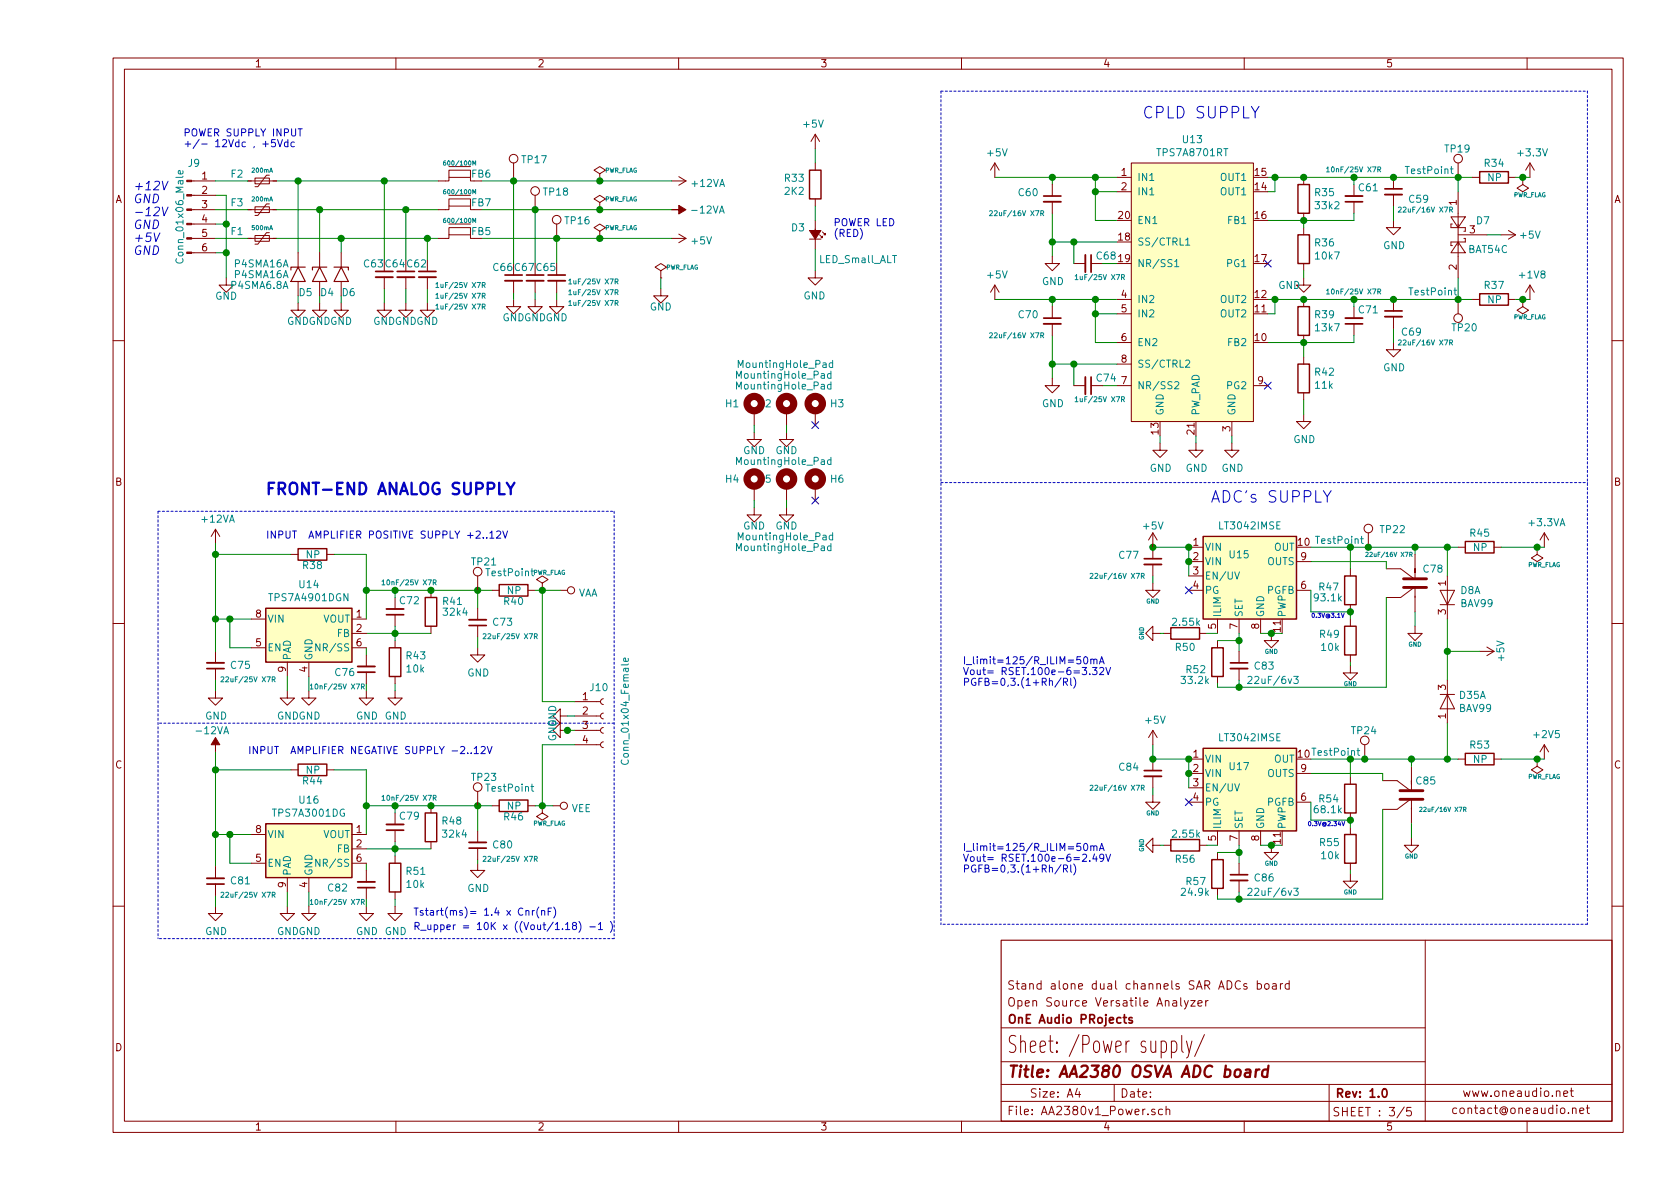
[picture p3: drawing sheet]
<svg xmlns="http://www.w3.org/2000/svg" width="297mm" height="210mm" viewBox="0 0 297 210" stroke-linecap="round" stroke-linejoin="round" font-family="sans-serif">
<path d="M52.7 47.2l1.3 2.6h-2.6zM54 47.2h-2.6v.5M56.5 47.2l1.3 2.6h-2.6zM57.8 47.2h-2.6v.5M59.1 47.2h2.5v.5M60.3 47.2l1.3 2.6h-2.5zM177 166.3h108v32h-108z" fill="none" stroke="#840000" stroke-width=".2"/>
<g fill="none" stroke="#840000" stroke-width=".18">
<path d="M20 10.3h267v189.9h-267zM22 12.2h263v186.1h-263zM70 10.3v1.9M120 10.3v1.9M170 10.3v1.9M220 10.3v1.9M270 10.3v1.9M33.9 32h4.2M33.9 39.6h4.2M33.9 37.1h4.2M33.9 34.5h4.2M43.8 32h5.1"/>
<path d="M43.8 37.1h5.1M45.1 31.5h2.5v1h-2.5zM45.1 36.6h2.5v1h-2.5zM47.6 31h-.5l-1.5 2h-.5M47.6 36.1h-.5l-1.5 2h-.5M79.4 30.1h3.8v1.3h-3.8zM79.4 35.2h3.8v1.2h-3.8zM79.4 31.4v.6h-1.9M79.4 36.4v.7h-1.9M79.4 39.6h3.8M79.4 34.5h3.8M79.4 29.5h3.8"/>
<path d="M90.8 28.8v2.6M94.6 34.5v2.6M98.4 39.6v2.6M106 35.8l1.1-.6-1.1-.7-1 .7 1 .6v1.3M106 37.1h.1M106 30.7l1.1-.6-1.1-.6-1 .6 1 .6v1.3M106 32h.1M118.7 32h2.6M120 31.2l1.3 .8M121.3 32l-1.3 .8M144.1 23.7v2.6M144.1 28.8v1.3"/>
<path d="M144.1 35.2v1.2M144.1 39v5.1M144.1 23.7l.8 1.3M144.1 23.7l-.7 1.3M175.9 28.8l-.8 1.3M175.9 28.8v2.6M175.9 28.8l.8 1.3M186.1 32.6v2.1M186.1 35.7v2M197.5 31.4h2.5M197.5 33.9h2.5M200 28.8h21.6v45.7h-21.6z"/>
<path d="M230.5 31.4v1.2M230.5 37.7v1.3M239.4 32.6v2.1M239.4 35.7v2M246.4 39v1.3h1.2l-1.2 1.2-1.3-1.2h1.3M246.4 31.4v2M246.4 34.4v2M256.5 38.3h2.6l-1.3 2zM256.8 39.6h-.3v.7h2.6v.6h-.3M257.8 28.8v2.6M257.8 33.9v15.2M260.3 31.4h1.3"/>
<path d="M266.7 31.4h1.3M269.2 31.4v1.2l-1 .7 1 .6 1.1-.6-1.1-.7M269.2 31.4h.1M270.5 28.8v2.6M270.5 28.8l-.8 1.3M270.5 28.8l.8 1.3M33.9 42.2h4.2M33.9 44.7h4.2M40 49.1v1.3h1.3l-1.3 1.3-1.3-1.3h1.3M43.8 42.2h5.1M45.1 41.7h2.5v1h-2.5zM47.6 41.1h-.5l-1.5 2.1h-.5"/>
<path d="M52.7 53.6v1.3h1.3l-1.3 1.2-1.3-1.2h1.3M52.7 44.7v2.5M52.7 49.8v2.5M56.5 53.6v1.3h1.3l-1.3 1.2-1.3-1.2h1.3M56.5 44.7v2.5M56.5 49.8v2.5M60.3 53.6v1.3h1.3l-1.3 1.2-1.2-1.2h1.2M60.3 44.7v2.5M60.3 49.8v2.5M67.9 53.6v1.3h1.3l-1.3 1.2-1.2-1.2h1.2M67.9 46v2M67.9 49v2"/>
<path d="M71.8 53.6v1.3h1.2l-1.2 1.2-1.3-1.2h1.3M71.8 46v2M71.8 49v2M75.6 53.6v1.3h1.2l-1.2 1.2-1.3-1.2h1.3M75.6 46v2M75.6 49v2M79.4 40.3h3.8v1.2h-3.8zM79.4 41.5v.7h-1.9M90.8 53v1.2h1.3l-1.3 1.3-1.3-1.3h1.3M90.8 46.6v2M90.8 49.7v2M94.6 53v1.2h1.3l-1.3 1.3-1.3-1.3h1.3"/>
<path d="M94.6 46.6v2M94.6 49.7v2M98.4 53v1.2h1.3l-1.3 1.3-1.2-1.3h1.2M98.4 46.6v2M98.4 49.7v2M106 40.9l1.1-.6-1.1-.7-1 .7 1 .6v1.3M106 42.2h.1M116.8 51v1.3h1.3l-1.3 1.3-1.2-1.3h1.2M116.8 47.9l1.1-.7-1.1-.6-1 .6 1 .7v1.2M116.8 49.1h.1M118.7 42.2h2.6M120 41.4l1.3 .8"/>
<path d="M121.3 42.2l-1.3 .7M143.1 42.3h2.1M144.1 47.9v1.2h-1.2l1.2 1.3 1.3-1.3h-1.3M144.9 41.5l.5 .5v-.2v.2h-.2M145.4 41l.5 .5v-.2v.2h-.2M175.9 50.4v2.6M175.9 50.4l-.8 1.3M175.9 50.4l.8 1.3M186.1 45.3v1.3h1.2l-1.2 1.3-1.3-1.3h1.3M186.1 54.2v2.1M186.1 57.3v2M189.9 46.6h2"/>
<path d="M192.9 46.6h2M197.5 53h2.5M197.5 55.5h2.5M230.5 49.1v1.3h-1.3l1.3 1.3 1.3-1.3h-1.3M230.5 40.3v1.2M230.5 46.6v1.3M230.5 53v1.2M230.5 59.3v1.3M239.4 54.2v2.1M239.4 57.3v2M246.4 53v2M246.4 56v2"/>
<path d="M257.8 42.8l1.3 1.9h-2.6zM257.8 53v2.5M257.8 41.5h5.1M258.8 42.2h.3v.6h-2.6v.6h.3M260.3 53h1.3M265.4 41.5h2.6M266.7 53h1.3M266.7 40.8l1.3 .7M268 41.5l-1.3 .8M269.2 53v1.2l-1 .7 1 .6 1.1-.6-1.1-.7M269.2 53h.1M270.5 50.4l-.8 1.3"/>
<path d="M270.5 50.4v2.6M270.5 50.4l.8 1.3M20 60.2h2M133.3 76.4v1.3h-1.2l1.2 1.3 1.3-1.3h-1.3M133.3 72.6v2.6M139.1 76.4v1.3h-1.3l1.3 1.3 1.2-1.3h-1.2M139.1 72.6v2.6M144.1 72.6v2.6M186.1 66.9v1.3h1.2l-1.2 1.3-1.3-1.3h1.3M189.9 68.2h2M192.9 68.2h2M197.5 68.2h2.5"/>
<path d="M197.5 60.6h2.5M197.5 64.4h2.5M205.1 78.4v1.2h1.3l-1.3 1.3-1.3-1.3h1.3M211.5 78.4v1.2h1.2l-1.2 1.3-1.3-1.3h1.3M217.8 78.4v1.2h1.3l-1.3 1.3-1.3-1.3h1.3M217.8 74.5v2.6M221.6 68.2h2.6M230.5 73.3v1.2h1.3l-1.3 1.3-1.3-1.3h1.3M230.5 63.1v1.3M230.5 69.5v1.2M246.4 60.6v1.2h1.2l-1.2 1.3-1.3-1.3h1.3M285 60.2h2"/>
<path d="M38.1 93.6l-.8 1.3M38.1 93.6v2.5M38.1 93.6l.8 1.3M51.4 98h1.3M57.8 98h1.3M133.3 89.8v1.3h-1.2l1.2 1.2 1.3-1.2h-1.3M133.3 86v2.5M139.1 89.8v1.3h-1.3l1.3 1.2 1.2-1.2h-1.2M139.1 86v2.5M144.1 86v2.5M203.8 94.2v4.6M203.8 99.8v2"/>
<path d="M203.8 94.2l-.7 1.3M203.8 94.2l.8 1.3M210.2 96.8h2.5M210.2 99.3h2.5M229.2 99.3h2.6M241.9 94.2v2.6M250.2 98v2.8M257.8 96.8h1.3M264.2 96.8h1.2M271.8 96.8v1.2l-1 .7 1 .6 1-.6-1-.7M271.8 96.8h.1M273 94.2l-.7 1.3"/>
<path d="M273 94.2v2.6M273 94.2l.8 1.3M20 110.3h2M38.1 115.2v2M38.1 118.2v2.1M44.4 109.5h2.6M44.4 114.5h2.6M50.8 117.1v2.5M54.6 117.1v2.5M62.2 109.5h2.6M62.2 112h2.6M62.2 114.5h2.6"/>
<path d="M64.8 115.8v2.1M64.8 118.9v2M69.8 105.7v2M69.8 108.7v2M69.8 113.3v1.2M69.8 119.6v1.3M76.2 104.4v1.3M76.2 110.7v1.3M84.5 114.5v1.3h1.2l-1.2 1.3-1.3-1.3h1.3M84.5 101.8v2.6M84.5 107.6v2M84.5 110.6v2"/>
<path d="M87 104.4h1.3M93.3 104.4h1.3M95.9 103.1l1-.6-1-.7-1 .7 1 .6v1.3M95.9 104.4h.1M99.1 104.4h1.2M203.8 112v-1.3l-1.2 1.3 1.2 1.3v-1.3h1.3M203.8 103.1v1.3h1.3l-1.3 1.3-1.2-1.3h1.2M205.7 112h1.3M210.2 104.4h2.5M210.2 101.8h2.5M212.1 112h1.3M215.3 109.5v2.5"/>
<path d="M215.3 113.3v1.2M215.3 119.6v1.3M219.1 109.5v2.5M219.1 115.2v2M219.1 118.2v2.1M222.9 109.5v2.5M224.8 112v1.3h1.3l-1.3 1.2-1.3-1.2h1.3M229.2 104.4h2.6M238.8 117.7v1.3h1.2l-1.2 1.3-1.3-1.3h1.3M238.8 100.6v1.2M238.8 106.9v1.3M238.8 109.5v1.2"/>
<path d="M238.8 115.8v1.3M245.1 100.6h2.5l2.6 1.9v-1.9M245.1 105.7h2.5l2.6-1.9v4.4M250.2 110.7v1.3h1.3l-1.3 1.3-1.3-1.3h1.3M254.6 104.4h2.6l-1.3 2.5zM254.6 106.9h2.6M255.9 101.8v7.7M261.6 115.2h2.6M262.9 114.4l1.3 .8M264.2 115.2l-1.3 .7M285 110.3h2M38.1 122.2v1.2h1.3l-1.3 1.3-1.3-1.3h1.3"/>
<path d="M50.8 122.2v1.2h1.3l-1.3 1.3-1.3-1.3h1.3M51.4 136.1h1.3M54.6 122.2v1.2h1.3l-1.3 1.3-1.3-1.3h1.3M57.8 136.1h1.3M64.8 122.2v1.2h1.2l-1.2 1.3-1.3-1.3h1.3M69.8 122.2v1.2h1.3l-1.3 1.3-1.2-1.3h1.2M84.5 139.9v2.6M99.1 126.6v-1.3l-1.3 1.3 1.3 1.3v-1.3h1.2M99.1 129.2v-1.3l-1.3 1.3 1.3 1.2v-1.2h1.2M101.6 131.7h4.6M101.6 129.2h4.6M101.6 126.6h4.6"/>
<path d="M101.6 124.1h4.6M106.7 131.2l-.3 .1-.2 .3 .1 .4 .4 .2M106.7 128.6l-.3 .1-.2 .4 .1 .4 .4 .2M106.7 126.1l-.3 .1-.2 .3 .1 .4 .4 .2M106.7 123.6l-.3 .1-.2 .3 .1 .4 .4 .2M203.8 129.2v2.5M203.8 134.2v2.1M203.8 137.3v2M203.8 129.2l-.7 1.2M203.8 129.2l.8 1.2M210.2 134.2h2.5M210.2 136.8h2.5"/>
<path d="M210.2 139.3h2.5M229.2 136.8h2.6M238.8 137.4v1.3M241.3 131.7v2.5M244.5 138h2.5l2.6 1.9v-1.9M249.6 135.5v2.8M254.6 122.8h2.6M255.9 122.8l1.3 2.5h-2.6zM255.9 120.3v7.6M257.8 134.2h1.3M264.2 134.2h1.2M271.8 134.2v1.3l-1 .6 1 .7 1-.7-1-.6"/>
<path d="M271.8 134.2h.1M273 131.7v2.5M273 131.7l-.7 1.3M273 131.7l.8 1.3M38.1 153.3v2M38.1 156.3v2.1M44.4 147.6h2.6M44.4 152.6h2.6M50.8 155.2v2.5M54.6 155.2v2.5M62.2 147.6h2.6M62.2 150.1h2.6"/>
<path d="M62.2 152.6h2.6M64.8 153.9v2.1M64.8 157v2M69.8 143.8v2M69.8 146.8v2M69.8 151.4v1.2M69.8 157.7v1.3M76.2 142.5v1.3M76.2 148.8v1.3M84.5 152.6v1.3h1.2l-1.2 1.3-1.3-1.3h1.3M84.5 146.9v2.1M84.5 150v2"/>
<path d="M87 142.5h1.3M93.3 142.5h1.3M95.9 142.5v1.3l-1 .6 1 .6 1-.6-1-.6M95.9 142.5h.1M97.8 142.5h1.3M203.8 149.5v-1.3l-1.2 1.3 1.2 1.2v-1.2h1.3M203.8 140.6v1.3h1.3l-1.3 1.2-1.2-1.2h1.2M205.7 149.5h1.3M210.2 141.9h2.5M212.1 149.5h1.3M215.3 146.9v2.6M215.3 150.7v1.3"/>
<path d="M215.3 157.1v1.3M219.1 146.9v2.6M219.1 152.6v2.1M219.1 155.7v2M222.9 146.9v2.6M224.8 149.5v1.2h1.3l-1.3 1.3-1.3-1.3h1.3M229.2 141.9h2.6M238.8 154.6v1.2h1.2l-1.2 1.3-1.3-1.3h1.3M238.8 143.8v1.2M238.8 146.3v1.3M238.8 152.6v1.3M244.5 143.1h2.5l2.6-1.9v4.5"/>
<path d="M249.6 148.2v1.3h1.2l-1.2 1.2-1.3-1.2h1.3M20 160.2h2M38.1 160.3v1.2h1.3l-1.3 1.3-1.3-1.3h1.3M50.8 160.3v1.2h1.3l-1.3 1.3-1.3-1.3h1.3M54.6 160.3v1.2h1.3l-1.3 1.3-1.3-1.3h1.3M64.8 160.3v1.2h1.2l-1.2 1.3-1.3-1.3h1.3M69.8 160.3v1.2h1.3l-1.3 1.3-1.2-1.3h1.2M208.8 176.4v1.3l.2 .2M209.4 176.9l.4 1M210.1 176.9l-.5 1.4-.2 .1M210.5 176.9h.8l-.8 1h.8M211.8 177.4l.7-.1v-.3l-.5-.1-.2 .2 .1 .7h.6"/>
<path d="M213.2 176.9v1M213.6 176.9l-.3 .1-.1 .2M220.4 174l-.3-.1-.2 .2 .1 .3 .4 .1v.3h-.5M222.3 174l.4-.1 .3 .3v.6l-.3 .1-.4-.1M222.3 173.4v1.5M223.7 174.1l.2-.2 .4 .2v.7l-.2 .1-.4-.1zM225 174h.6l.1 .9M225.7 174.3l-.5 .1-.3 .2 .3 .3 .5-.1M226.4 173.9v1M226.8 173.9l-.4 .2v.1M227.9 174l-.4-.1-.3 .3 .1 .6 .2 .1 .4-.1M227.9 173.4v1.5"/>
<path d="M252 166.3v32M285 160.2h2M70 198.3v1.9M120 198.3v1.9M170 198.3v1.9M177 194.8h108M177 191.8h108M177 187.8h75M177 181.8h75M190.5 192.5l-.4 1h1M190.8 193v1M197 191.8v3"/>
<path d="M204.2 196.2a.37 .37 0 0 0-.6 .1l.1 .3 .5 .1 .1 .1-.3 .3-.4-.1M205.5 196.2l-.4-.1-.3 .3 .1 .6 .2 .1 .4-.1M206.2 196.3v-.1a.37 .37 0 0 1 .6 .1v.8M206.2 195.6v1.5M207.1 184.2l.2-.1a.63 .63 0 0 1 .8 .6v.8a.63 .63 0 0 1-.8 .6l-.2-.2M207.1 184.1v3M208.9 183.1v2.6l.3 .4M209.8 184.1l.5 2M210.7 184.1l-.6 2.7-.3 .3M213 183l-1.8 3.8M220 198.3v1.9M235 191.8v6.5"/>
<path d="M248.3 195.8l-1.3 1.9M249.5 195.8h-.7l-.1 .7 .2-.1 .5 .1 .2 .2-.1 .5-.2 .1-.6-.1M270 198.3v1.9M276.5 193.4l.7-.1-.1-.3-.4-.1-.2 .2 .1 .7h.5M277.6 192.9h.6M277.8 192.4v1.3l.4 .2M278 196.1l.3-.2 .3 .1 .1 .9M279.3 196.4l.7-.1v-.3l-.5-.1-.2 .2 .1 .7h.6M280.5 195.9h.5M280.7 195.4v1.3l.3 .2"/>
<circle cx="90.8" cy="28.1" r=".76"/>
<circle cx="94.6" cy="33.8" r=".76"/>
<circle cx="98.4" cy="38.9" r=".76"/>
<circle cx="257.8" cy="28.1" r=".76"/>
<circle cx="257.8" cy="56.3" r=".76"/>
<circle cx="241.9" cy="93.5" r=".76"/>
<circle cx="84.5" cy="101.1" r=".76"/>
<circle cx="101" cy="104.4" r=".63"/>
<circle cx="84.5" cy="139.2" r=".76"/>
<circle cx="241.3" cy="130.9" r=".76"/>
<circle cx="99.7" cy="142.5" r=".63"/>
</g>
<g fill="none" stroke="#840000" stroke-width=".3">
<path d="M184.5 34.7h3.1M237.9 35.7h3M244.9 33.4h3M66.4 48h3.1M70.2 48h3.1M74 48h3.1M89.3 48.6h3M93.1 48.6h3M96.9 48.6h3M184.5 56.3h3.1M192.9 45.1v3M237.9 57.3h3"/>
<path d="M244.9 55h3M192.9 66.7v3M202.3 98.8h3.1M36.6 118.2h3M63.2 118.9h3.1M68.3 108.7h3.1M82.9 110.6h3.1M217.6 117.2h3M202.3 136.3h3.1M36.6 156.3h3M63.2 157h3.1M68.3 146.8h3.1"/>
<path d="M82.9 150h3.1M217.6 154.7h3M198.6 179.9h.6M198.8 179.4v1.3l.4 .2M200.2 180a.37 .37 0 0 0-.6 .1l.1 .3 .5 .1v.1l-.2 .3-.4-.1M244.5 192.7l.2-.2a.81 .81 0 0 1 .6 .6 .81 .81 0 0 1-.3 .8l-.1 .1a.79 .79 0 0 1-.4-1.3z"/>
</g>
<path d="M220.3 189.2h.7v1.2M221.1 189.6l-.7 .1a.4 .4 0 0 0-.3 .3 .4 .4 0 0 0 .2 .4l.7-.1M222.1 189.1l-.2 1.3M222.7 189.1a.55 .55 0 0 0-.7 .4M224.2 189.2a.68 .68 0 0 0-1 .3v.8l.3 .1 .6-.1M224.3 188.4l-.3 2" fill="none" stroke="#840000" stroke-width=".41"/>
<g fill="#840000" stroke="#840000" stroke-width=".18">
<path d="M118.7 37.1h1.3v-.8l1.3 .8-1.3 .7v-.7z"/>
<path d="M143.1 40.8h2.1l-1.1 1.5z"/>
<path d="M33 44.6h.9v.2h-.9z"/>
<path d="M33 42h.9v.3h-.9z"/>
<path d="M33 39.5h.9v.2h-.9z"/>
<path d="M33 37h.9v.2h-.9z"/>
<path d="M33 34.4h.9v.3h-.9z"/>
<path d="M33 31.9h.9v.2h-.9z"/>
<path d="M38.1 130.4l.8 1.3h-.8v1.3v-1.3h-.8z"/>
</g>
<g fill="none" stroke="#008484" stroke-width=".18">
<path d="M32.3 30.2l.1 .4-.2 .2-.6-.1v-.5l.2-.1 .1 .7M78.8 38.6l-.3 .1-.1 .2v.4h.4v-.4l-.4 .1M78.8 28.4l-.3 .1-.1 .3v.3l.4 .1v-.4l-.4 .1M78.8 33.5l-.3 .1-.1 .3v.3l.4 .1v-.4l-.4 .1M83.6 39.4v-.8l.2 .6 .3-.6v.8M83.6 29.2v-.8l.2 .6 .3-.6v.8M83.6 34.3v-.8l.2 .6 .3-.6v.8M175 37.4l.3-.1 .2 .2-.6 .6h.6M184 37.7h.5v-.4h-.5v.8M184.2 37.7l.3 .4M234.5 29.8l.3-.3v.9M234.5 30.4h.6"/>
<path d="M243.6 30l.4-.1v-.3l-.4-.1v.9M243.8 30l.3 .4M247.2 36.7l.4-.1 .2 .3-.6 .6h.6M256.3 37.1h.4v-.4l-.4-.1v.9M256.4 29.9h.5M256.5 37.1l.3 .4M256.6 29.4v1.1l.3 .2M77.1 54l.2-.2v.9M77.1 50.2l.2-.2v.8M77.1 52.1l.2-.2v.9M77.1 54.7h.5M77.1 50.8h.5"/>
<path d="M77.1 52.8h.5M85.3 54.2h.4l.1-.3-.5-.1v.9M85.3 50.4h.4l.1-.3-.5-.1v.8M85.3 52.3h.4l.1-.3-.5-.1v.9M85.5 54.2l.3 .5M85.5 50.4l.3 .4M85.5 52.3l.3 .5M100.6 49.6l.2-.3v.9M100.6 51.5l.2-.3v.9M100.6 53.4l.2-.3v.9M100.6 50.2h.5M100.6 52.1h.5"/>
<path d="M100.6 54h.5M108.8 49.8h.4v-.4l-.4-.1v.9M108.8 51.7h.4v-.4l-.4-.1v.9M108.8 53.6h.4v-.4l-.4-.1v.9M109 49.8l.3 .4M109 51.7l.3 .4M109 53.6l.3 .4M175 58.9l.3-.1 .2 .3-.6 .6h.6M184 59.3h.5v-.4l-.5-.1v.9M184.2 59.3l.3 .4M190.1 48.8l.2-.2v.8M190.1 49.4h.5"/>
<path d="M198.3 49h.4l.1-.3-.5-.1v.8M198.5 49l.3 .4M207.7 46.2l.4-.3v1.3M207.7 47.2h.7M209.6 42.4l.4-.3v1.3M209.6 43.4h.8M234.5 51.4l.3-.3v.9M234.5 52h.6M243.6 51.6l.4-.1v-.4h-.4v.9M243.8 51.6l.3 .4M257.1 51.3h.5M257.3 50.9v1.1l.3 .2"/>
<path d="M146.9 68h-.3l-.3 .2 .1 .6h.5M146.9 66.1h-.3l-.3 .2 .1 .5h.5M146.9 65.6v1.3M146.9 67.5v1.3M147.2 64.2h-.3l-.3 .2 .1 .5h.5M147.2 63.7v1.3M190.1 70.4l.2-.3v.9M190.1 71h.5M198.3 70.6h.4l.1-.3-.5-.2v.9M198.5 70.6l.3 .4M207.7 67.6l.5-.1 .2 .3-.8 1h.8M209.6 63.8l.5-.1 .3 .3-.8 .9h.8"/>
<path d="M247.2 60.2l.4-.1 .2 .3-.6 .6h.6M256.3 60.6l.4-.1v-.3l-.4-.1v.9M256.5 60.6l.3 .4M146.9 81.4l-.3-.1-.3 .2 .1 .6h.5M146.9 96.6l-.3-.1-.3 .3 .1 .5h.5M146.9 80.9v1.2M146.9 96.1v1.3M147.2 94.7l-.3-.1-.3 .3 .1 .5h.5M147.2 94.2v1.3M240.6 95.3h.4M240.7 94.8v1.1l.3 .2M241.5 97.7h.3l.1 .2-.4 .5h.4"/>
<path d="M249.3 98.1l.4-.1v-.3h-.4v.7M249.4 98.1l.3 .3M39.1 119.8l.3-.1 .2 .2-.6 .7h.6M56.6 113.8v1.3l-.8-1.3v1.3M67.5 102.8l.3-.3v.9M67.5 103.4h.5M76.6 103h.4v-.4l-.4-.1v.9M76.8 103l.3 .4M85.4 112.2l.4-.1 .1 .2-.5 .6h.5M93.9 101h.5M94.5 112.5h.4v-.4h-.4v.8M94.7 112.5l.3 .4"/>
<path d="M111 116.4l.1 .4-.2 .2-.6-.1v-.5h.3l.1 .6M192.7 101.5l.4-.1 .1 .2-.5 .7h.5M201.8 101.9l.4-.1v-.4h-.4v.9M202 101.9l.3 .4M218.3 101.1l.4 1.3 .5-1.3M220.6 119.7l.5-.1 .3 .4-.1 .2-.7 .7h.8M228.8 119.6h.7l-.4 .5 .4 .1v.4l-.2 .3-.5-.2M48.1 120.2l.5-.1v-.4h-.5v.9M48.3 120.2l.3 .4M54.8 121.2l.3-.3v.9M54.8 121.8h.5M63.9 121.4h.4v-.4l-.4-.1v.9"/>
<path d="M64.1 121.4l.3 .4M93.9 139.1h.5M94.1 138.7v1l.3 .2M97 128.8h1.3l-1.3 .7h1.3M97.1 130.1a.59 .59 0 0 0 .6 .7 .59 .59 0 0 0 .5-.7l-.5-.1v.3M110 134.4a.6 .6 0 0 0 .4 .8 .6 .6 0 0 0 .7-.6l-.1-.2M192.7 139l.4-.1 .1 .2-.5 .6h.5M201.8 139.3h.4v-.4h-.4v.8M202 139.3l.3 .4M218.3 138.6l.4 1.3 .5-1.3M239.9 132.7h.5M240.1 132.3v1.1l.3 .2"/>
<path d="M39.1 157.9l.3-.1 .2 .2-.6 .7h.6M48.1 158.3l.5-.1v-.4h-.5v.9M48.3 158.3l.3 .4M54.8 159.3l.3-.3v.9M54.8 159.9h.5M56.6 151.9v1.3l-.8-1.3v1.3M63.9 159.5h.4v-.4l-.4-.1v.9M64.1 159.5l.3 .4M67.5 140.9l.3-.3v.9M67.5 141.5h.5M76.6 141.1h.4v-.4l-.4-.1v.9M76.8 141.1l.3 .4"/>
<path d="M85.4 151.5l.4-.1 .1 .3-.5 .6h.5M94.5 151.9h.4v-.4l-.4-.1v.9M94.7 151.9l.3 .4M220.6 157.2l.5-.1 .3 .3-.1 .2-.7 .7h.8M228.8 157.1h.7l-.4 .5 .4 .1v.4l-.2 .2-.5-.1M251 142.8l.3-.1 .1 .3-.4 .5h.4M258.8 143.1h.4v-.3l-.4-.1v.8M259 143.1l.2 .4"/>
</g>
<g fill="none" stroke="#008400" stroke-width=".18">
<path d="M38.1 34.5h1.9v14.6M38.1 39.6h1.9M38.1 37.1h5.7M38.1 32h5.7M48.9 37.1h28.6M48.9 32h28.6M52.7 32v12.7M56.5 37.1v7.6M67.9 32v14M71.8 37.1v8.9M85.1 37.1h33.6M85.1 32h33.6"/>
<path d="M90.8 31.4v15.2M94.6 37.1v9.5M144.1 26.3v2.5M144.1 36.4v2.6M175.9 31.4h21.6M186.1 31.4v1.2M186.1 37.7v7.6M193.7 31.4v7.6h3.8M193.7 33.9h3.8M224.2 31.4h36.1M225.4 31.4v2.5h-1.2M230.5 39v1.3"/>
<path d="M239.4 37.7v1.3h-15.2M239.4 31.4v1.2M246.4 36.4v2.6M257.8 31.4v2.5M268 31.4h2.5M38.1 44.7h1.9M38.1 42.2h5.7M48.9 42.2h28.6M52.7 52.3v1.3M56.5 52.3v1.3M60.3 42.2v2.5M60.3 52.3v1.3"/>
<path d="M67.9 51v2.6M71.8 51v2.6M75.6 42.2v3.8M75.6 51v2.6M85.1 42.2h33.6M90.8 51.7v1.3M94.6 51.7v1.3M98.4 42.2v4.4M98.4 51.7v1.3M116.8 49.1v1.9M144.1 44.1v3.8M175.9 53h21.6"/>
<path d="M186.1 53v1.2M186.1 59.3v7.6M186.1 42.8h11.4M189.9 42.8v3.8M193.7 55.5h3.8M193.7 53v7.6h3.8M194.9 46.6h2.6M224.2 53h36.1M225.4 53v2.5h-1.2M230.5 47.9v1.2M239.4 59.3v1.3h-15.2M239.4 53v1.2"/>
<path d="M246.4 58v2.6M257.8 49.1v3.9M262.9 41.5h2.5M268 53h2.5M133.3 75.2v1.2M139.1 75.2v1.2M186.1 64.4h11.4M189.9 64.4v3.8M194.9 68.2h2.6M205.1 77.1v1.3M211.5 77.1v1.3M217.8 77.1v1.3"/>
<path d="M230.5 60.6v2.5M230.5 70.7v2.6M38.1 96.1v19.1M38.1 98h13.3M59.1 98h5.7v11.5M133.3 88.5v1.3M139.1 88.5v1.3M203.8 97.4v-.6h6.4v5M231.8 96.8h26M231.8 99.3h13.3v1.3M238.8 96.8v3.8M250.2 96.8v1.2"/>
<path d="M255.9 96.8v5M265.4 96.8h7.6M38.1 109.5h6.3M40.6 109.5v5h3.8M50.8 119.6v2.6M54.6 119.6v2.6M64.8 112h11.4M64.8 114.5v1.3M64.8 104.4h22.2M69.8 104.4v1.3M69.8 110.7v2.6M84.5 104.4v3.2"/>
<path d="M84.5 112.6v1.9M94.6 104.4h4.5M95.9 104.4v19.7h5.7M203.8 101.8v1.3M205.1 112h.6M213.4 112h1.9M215.3 113.3h3.8M219.1 112v3.2M222.9 112h1.9M231.8 104.4v3.8h7v1.3M238.8 117.1v.6M245.1 105.7v15.8h-29.8v-.6"/>
<path d="M250.2 108.2v2.5M255.9 109.5v10.8M255.9 115.2h5.7M38.1 120.3v1.9M38.1 133v20.3M38.1 136.1h13.3M59.1 136.1h5.7v11.5M64.8 120.9v1.3M69.8 120.9v1.3M99.7 129.2h1.9M100.3 126.6h1.3M101.6 131.7h-5.7v10.8"/>
<path d="M203.8 131.7v2.5h6.4v5.1M203.8 139.3v1.3M219.1 120.3v1.2M231.8 134.2h26M231.8 136.8h12.7v1.2M238.8 134.2v3.2M249.6 134.2v1.3M255.9 127.9v6.3M265.4 134.2h7.6M38.1 158.4v1.9M38.1 147.6h6.3M40.6 147.6v5h3.8"/>
<path d="M50.8 157.7v2.6M54.6 157.7v2.6M64.8 152.6v1.3M64.8 159v1.3M64.8 150.1h11.4M64.8 142.5h22.2M69.8 142.5v1.3M69.8 148.8v2.6M69.8 159v1.3M84.5 142.5v4.4M84.5 152v.6M94.6 142.5h3.2"/>
<path d="M205.1 149.5h.6M213.4 149.5h1.9M215.3 150.7h3.8M219.1 149.5v3.1M219.1 157.7v1.3M222.9 149.5h1.9M231.8 141.9v3.1h7v1.3M238.8 153.9v.7M244.5 143.1v15.9h-29.2v-.6M249.6 145.7v2.5"/>
</g>
<g fill="#008400" stroke="#008400" stroke-width=".25">
<circle cx="225.4" cy="53" r=".51"/>
<circle cx="230.5" cy="60.6" r=".51"/>
<circle cx="193.7" cy="33.9" r=".51"/>
<circle cx="193.7" cy="31.4" r=".51"/>
<circle cx="186.1" cy="42.8" r=".51"/>
<circle cx="189.9" cy="42.8" r=".51"/>
<circle cx="186.1" cy="31.4" r=".51"/>
<circle cx="193.7" cy="55.5" r=".51"/>
<circle cx="193.7" cy="53" r=".51"/>
<circle cx="186.1" cy="64.4" r=".51"/>
<circle cx="189.9" cy="64.4" r=".51"/>
<circle cx="186.1" cy="53" r=".51"/>
<circle cx="230.5" cy="39" r=".51"/>
<circle cx="230.5" cy="53" r=".51"/>
<circle cx="257.8" cy="53" r=".51"/>
<circle cx="40.6" cy="109.5" r=".51"/>
<circle cx="38.1" cy="109.5" r=".51"/>
<circle cx="69.9" cy="112" r=".51"/>
<circle cx="69.9" cy="104.4" r=".51"/>
<circle cx="76.2" cy="104.4" r=".51"/>
<circle cx="84.5" cy="104.4" r=".51"/>
<circle cx="40.6" cy="147.6" r=".51"/>
<circle cx="38.1" cy="147.6" r=".51"/>
<circle cx="69.9" cy="150.1" r=".51"/>
<circle cx="69.9" cy="142.5" r=".51"/>
<circle cx="76.2" cy="142.5" r=".51"/>
<circle cx="84.5" cy="142.5" r=".51"/>
<circle cx="40" cy="39.6" r=".51"/>
<circle cx="40" cy="44.7" r=".51"/>
<circle cx="67.9" cy="32" r=".51"/>
<circle cx="71.8" cy="37.1" r=".51"/>
<circle cx="75.6" cy="42.2" r=".51"/>
<circle cx="98.4" cy="42.2" r=".51"/>
<circle cx="90.8" cy="32" r=".51"/>
<circle cx="38.1" cy="98" r=".51"/>
<circle cx="64.8" cy="104.4" r=".51"/>
<circle cx="38.1" cy="136.1" r=".51"/>
<circle cx="56.5" cy="37.1" r=".51"/>
<circle cx="52.7" cy="32" r=".51"/>
<circle cx="60.3" cy="42.2" r=".51"/>
<circle cx="257.8" cy="31.4" r=".51"/>
<circle cx="239.4" cy="31.4" r=".51"/>
<circle cx="230.5" cy="31.4" r=".51"/>
<circle cx="239.4" cy="53" r=".51"/>
<circle cx="246.4" cy="31.4" r=".51"/>
<circle cx="246.4" cy="53" r=".51"/>
<circle cx="64.8" cy="142.5" r=".51"/>
<circle cx="106" cy="37.1" r=".51"/>
<circle cx="106" cy="32" r=".51"/>
<circle cx="106" cy="42.2" r=".51"/>
<circle cx="95.9" cy="104.4" r=".51"/>
<circle cx="95.9" cy="142.5" r=".51"/>
<circle cx="269.2" cy="53" r=".51"/>
<circle cx="269.2" cy="31.4" r=".51"/>
<circle cx="100.3" cy="129.2" r=".51"/>
<circle cx="210.2" cy="96.8" r=".51"/>
<circle cx="210.2" cy="99.3" r=".51"/>
<circle cx="203.8" cy="96.8" r=".51"/>
<circle cx="238.8" cy="108.2" r=".51"/>
<circle cx="224.8" cy="112" r=".51"/>
<circle cx="219.1" cy="113.3" r=".51"/>
<circle cx="210.2" cy="134.2" r=".51"/>
<circle cx="210.2" cy="136.8" r=".51"/>
<circle cx="203.8" cy="134.2" r=".51"/>
<circle cx="238.8" cy="145" r=".51"/>
<circle cx="224.8" cy="149.5" r=".51"/>
<circle cx="219.1" cy="150.7" r=".51"/>
<circle cx="271.8" cy="96.8" r=".51"/>
<circle cx="271.8" cy="134.2" r=".51"/>
<circle cx="225.4" cy="31.4" r=".51"/>
<circle cx="255.9" cy="96.8" r=".51"/>
<circle cx="241.9" cy="96.8" r=".51"/>
<circle cx="250.2" cy="96.8" r=".51"/>
<circle cx="241.3" cy="134.2" r=".51"/>
<circle cx="249.6" cy="134.2" r=".51"/>
<circle cx="255.9" cy="134.2" r=".51"/>
<circle cx="238.8" cy="96.8" r=".51"/>
<circle cx="219.1" cy="121.5" r=".51"/>
<circle cx="219.1" cy="159" r=".51"/>
<circle cx="238.8" cy="134.2" r=".51"/>
<circle cx="255.9" cy="115.2" r=".51"/>
<circle cx="94.6" cy="37.1" r=".51"/>
</g>
<g fill="none" stroke="#840000" stroke-width=".25">
<path d="M143.1 30.1h2.1v5.1h-2.1zM229.5 32.6h2v5.1h-2zM261.6 30.3h5.1v2.1h-5.1zM229.5 54.2h2v5.1h-2zM229.5 41.5h2v5.1h-2zM261.6 51.9h5.1v2.1h-5.1zM229.5 64.4h2v5.1h-2zM52.7 97h5.1v2.1h-5.1zM212.7 94.9h16.5v14.6h-16.5zM259.1 95.8h5.1v2h-5.1zM47 107.6h15.2v9.5h-15.2zM68.8 114.5h2.1v5.1h-2.1z"/>
<path d="M75.2 105.7h2v5h-2zM88.3 103.4h5v2h-5zM207 111h5.1v2h-5.1zM214.2 114.5h2.1v5.1h-2.1zM237.7 101.8h2.1v5.1h-2.1zM237.7 110.7h2.1v5.1h-2.1zM52.7 135.1h5.1v2.1h-5.1zM212.7 132.3h16.5v14.6h-16.5zM237.7 138.7h2.1v5.1h-2.1zM259.1 133.2h5.1v2h-5.1zM47 145.7h15.2v9.5h-15.2zM68.8 152.6h2.1v5.1h-2.1z"/>
<path d="M75.2 143.8h2v5h-2zM88.3 141.5h5v2h-5zM207 148.5h5.1v2h-5.1zM214.2 152h2.1v5.1h-2.1zM237.7 147.6h2.1v5h-2.1z"/>
</g>
<g fill="none" stroke="#840000" stroke-width=".33">
<path d="M184.5 35.7h3.1M237.9 34.7h3M244.9 34.4h3M66.4 49h3.1M70.2 49h3.1M74 49h3.1M89.3 49.7h3M93.1 49.7h3M96.9 49.7h3M184.5 57.3h3.1M191.9 45.1v3M237.9 56.3h3"/>
<path d="M244.9 56h3M191.9 66.7v3M202.3 99.8h3.1M36.6 117.2h3M63.2 117.9h3.1M68.3 107.7h3.1M82.9 109.6h3.1M217.6 118.2h3M202.3 137.3h3.1M36.6 155.3h3M63.2 156h3.1M68.3 145.8h3.1"/>
<path d="M82.9 149h3.1M217.6 155.7h3"/>
</g>
<path d="M166.4 16.1h114.3M166.4 16.1v147.3M280.7 16.1v147.3M27.9 90.4h80.7M27.9 90.4v75.6M108.6 90.4v75.6M166.4 85.3h114.3M108.6 127.9h-80.7M108.6 166h-80.7M280.7 163.4h-114.3" fill="none" stroke="#0000c2" stroke-width=".18" stroke-dasharray=".4 .4"/>
<g fill="none" stroke="#0000c2" stroke-width=".18">
<path d="M221.3 18.8l.6 1.1 .7-1.1M28.7 32l.3 1.6 .7-1.6M28.7 36.6l.3 1.5 .7-1.5M46.5 25.5h.9M48.7 24.7h-.6l-.1 .6 .2-.1 .5 .1v.5l-.2 .2-.5-.2M49.1 24.7l.4 1.3 .4-1.3M50.9 25.2l-.4-.1-.2 .2 .1 .6h.5M50.9 24.7v1.3M52 25.2l-.3-.1-.3 .2 .2 .6h.4M52.7 22.8h.7M53.1 22.8v1.2M86.1 95v.2"/>
<path d="M86.6 94.3l.4-.4v1.3M86.6 95.2h.7M87.8 94l.5-.1 .2 .4-.7 .9h.7M88.9 93.9l.4 1.3 .4-1.3M234 86.8l.7 1 .7-1M187.6 119.9l-1.1 1.6M189.3 119.9v1.1l.2 .2M189.8 119.8a1.47 1.47 0 0 1 0 1.9M191.7 116.3l.2-.2a.67 .67 0 0 1 .4 .7 .67 .67 0 0 1-.4 .6l-.3-.2v-.3zM192.7 119.2v.1M192.9 116.7l.1-.1h.3l.1 .8M192.9 116.6v.8"/>
<path d="M193.2 118h.8l-.5 .5 .4 .1 .1 .5-.3 .2-.5-.1M193.4 116.7l.2-.1h.3l.1 .8M194.4 117.4l.4-1.3 .4 1.3M194.4 118.2l.5-.2 .2 .4v.2l-.7 .7h.7M194.5 117h.6M195.5 118l.4 1.3 .5-1.3M237.2 108.4l.2 .8 .3-.8M83.3 133.1v.2M83.8 132.4l.4-.4v1.3M83.8 133.3h.8M85.1 132.1l.4-.1 .3 .4-.8 .9h.8M86.2 132l.4 1.3 .4-1.3"/>
<path d="M188 120.6l.7-.1v-.4l-.2-.2h-.5v1.3M188.3 120.6l.4 .6M187.6 152.9l-1.1 1.6M188 153.6l.7-.1v-.4l-.2-.1h-.5v1.2M188.3 153.6l.4 .6M189.3 153v1l.2 .2M189.8 152.8a1.47 1.47 0 0 1 0 1.9M191.7 149.3l.2-.2a.67 .67 0 0 1 .4 .7 .67 .67 0 0 1-.4 .6l-.3-.2v-.3zM192.7 152.2v.1M192.9 149.7l.1-.1h.3l.1 .8M192.9 149.6v.8M193.4 149.8l.2-.2h.3l.1 .8"/>
<path d="M193.5 151l-.3 .9h.8M193.8 151.5v.8M194.4 150.4l.4-1.3 .4 1.3M194.5 150.1h.6M195.1 151.6l-.2 .2h-.2l-.3-.2 .1-.4 .2-.2h.2l.2 .3a.97 .97 0 0 1-.2 1h-.3M195.5 151l.4 1.3 .5-1.3M237.3 145.3l.2 .7 .3-.7M94.1 161v.8M94.5 161l-.4 .2M95.3 160.4a1.47 1.47 0 0 0 0 1.9M95.8 161.1l.2-.1 .2 .1 .1 .7M95.8 161v.8"/>
<path d="M96.9 161.2h.4M97.5 160.6h-.6v1.2M97.9 160.4a1.47 1.47 0 0 1 0 1.9M100 163.5l.4-.4v1.3M100 164.4h.7M101.4 163.7l-.1-.2v-.3l.4-.1 .2 .1v.3l-.6 .2-.1 .2v.3l.2 .2h.3l.2-.2v-.4l-.2-.1M102.4 162.9a1.47 1.47 0 0 1 0 2M104.3 163.9h1M105.8 163.5l.4-.4v1.3M105.8 164.4h.7M107.9 162.9a1.47 1.47 0 0 1 0 2"/>
</g>
<path d="M223.5 46l1.3 1.2M224.8 46l-1.3 1.2M143.5 74.6l1.3 1.2M144.8 74.6l-1.3 1.2M223.5 67.6l1.3 1.2M224.8 67.6l-1.3 1.2M143.5 87.9l1.3 1.2M144.8 87.9l-1.3 1.2M209.6 103.8l1.2 1.2M210.8 103.8l-1.2 1.2M209.6 141.2l1.2 1.3M210.8 141.2l-1.2 1.3" fill="none" stroke="#000084" stroke-width=".18"/>
<path d="M47.5 86.3h.7M48.5 85.4h-1v2" fill="none" stroke="#0000c2" stroke-width=".41"/>
<g fill="none" stroke="#840000" stroke-width="1.3">
<circle cx="133.3" cy="71.4" r="1.27"/>
<circle cx="139.1" cy="71.4" r="1.27"/>
<circle cx="144.1" cy="71.4" r="1.27"/>
<circle cx="133.3" cy="84.7" r="1.27"/>
<circle cx="139.1" cy="84.7" r="1.27"/>
<circle cx="144.1" cy="84.7" r="1.27"/>
</g>
<g fill="#ffffc2" stroke="#ffffc2" stroke-width=".18">
<path d="M200 28.8h21.6v45.7h-21.6z"/>
<path d="M47 145.7h15.2v9.5h-15.2z"/>
<path d="M47 107.6h15.2v9.5h-15.2z"/>
<path d="M212.7 94.9h16.5v14.6h-16.5z"/>
<path d="M212.7 132.3h16.5v14.6h-16.5z"/>
</g>
<path d="M248.2 103.9h4M248.2 102.4h4M247.5 139.8h4.1M247.5 141.3h4.1" fill="none" stroke="#840000" stroke-width=".51"/>
<text font-size="4.2" fill="#840000" x="178" y="186.3">Sheet: /Power supply/</text>
<g font-size="2.8" fill="#0000c2">
<text x="201.9" y="20.9">CPLD SUPPLY</text>
<text x="49.6" y="87.5">FRONT-END ANALOG SUPPLY</text>
<text x="214" y="88.9">ADC's SUPPLY</text>
</g>
<text font-size="2.8" fill="#840000" x="178" y="190.5">Title: AA2380 OSVA ADC board</text>
<g font-size="2.1" fill="#0000c2">
<text x="23.5" y="33.6">+12V</text>
<text x="23.5" y="35.9">GND</text>
<text x="23.5" y="38.2">-12V</text>
<text x="23.5" y="40.5">GND</text>
<text x="23.5" y="42.8">+5V</text>
<text x="23.5" y="45.1">GND</text>
</g>
<g font-size="2.1" fill="#840000">
<text x="178" y="178">Open Source Versatile Analyzer</text>
<text x="178" y="175">Stand alone dual channels SAR ADCs board</text>
<text x="178" y="181">OnE Audio PRojects</text>
<text x="178" y="197.2">File: AA2380v1_Power.sch</text>
<text x="182" y="194.1">Size: A4</text>
<text x="198" y="194.1">Date:</text>
<text x="235.5" y="197.4">SHEET : 3/5</text>
<text x="236" y="194.1">Rev: 1.0</text>
<text x="256.5" y="197">contact@oneaudio.net</text>
<text x="258.5" y="194">www.oneaudio.net</text>
</g>
<g font-size="1.8" fill="#840000">
<text x="45" y="11.9">1</text>
<text x="95" y="11.9">2</text>
<text x="145" y="11.9">3</text>
<text x="195" y="11.9">4</text>
<text x="245" y="11.9">5</text>
<text x="20.4" y="35.9">A</text>
<text x="35.7" y="31.7">1</text>
<text x="35.7" y="34.3">2</text>
<text x="198.3" y="31.1">1</text>
<text x="198.3" y="33.6">2</text>
<text x="221.9" y="33.6">14</text>
<text x="221.9" y="31.1">15</text>
<text x="285.4" y="35.9">A</text>
<text x="35.7" y="36.8">3</text>
<text x="35.7" y="39.4">4</text>
<text x="35.7" y="41.9">5</text>
<text x="197.8" y="38.7">20</text>
<text x="221.9" y="38.7">16</text>
<text x="257.6" y="36.3" transform="rotate(-90 257.6 36.3)">1</text>
<text x="259.9" y="41.3">3</text>
<text x="35.7" y="44.4">6</text>
<text x="197.8" y="42.5">18</text>
<text x="197.8" y="46.3">19</text>
<text x="221.9" y="46.3">17</text>
<text x="257.6" y="47.7" transform="rotate(-90 257.6 47.7)">2</text>
<text x="198.3" y="52.7">4</text>
<text x="221.9" y="52.7">12</text>
<text x="198.3" y="55.2">5</text>
<text x="221.9" y="55.2">11</text>
<text x="198.3" y="60.3">6</text>
<text x="198.3" y="64.1">8</text>
<text x="221.9" y="60.3">10</text>
<text x="198.3" y="67.9">7</text>
<text x="222.4" y="67.9">9</text>
<text x="204.9" y="76.8" transform="rotate(-90 204.9 76.8)">13</text>
<text x="211.2" y="76.8" transform="rotate(-90 211.2 76.8)">21</text>
<text x="217.6" y="76.3" transform="rotate(-90 217.6 76.3)">3</text>
<text x="20.4" y="85.9">B</text>
<text x="285.4" y="85.9">B</text>
<text x="211" y="96.5">1</text>
<text x="211" y="99.1">2</text>
<text x="211" y="101.6">3</text>
<text x="229.5" y="96.5">10</text>
<text x="230" y="99.1">9</text>
<text x="211" y="104.1">4</text>
<text x="230" y="104.1">6</text>
<text x="255.7" y="103.6" transform="rotate(-90 255.7 103.6)">1</text>
<text x="45.2" y="109.2">8</text>
<text x="63" y="109.2">1</text>
<text x="63" y="111.8">2</text>
<text x="215" y="111.2" transform="rotate(-90 215 111.2)">5</text>
<text x="218.8" y="111.2" transform="rotate(-90 218.8 111.2)">7</text>
<text x="222.6" y="111.2" transform="rotate(-90 222.6 111.2)">8</text>
<text x="255.7" y="108.7" transform="rotate(-90 255.7 108.7)">3</text>
<text x="45.2" y="114.3">5</text>
<text x="50.5" y="118.8" transform="rotate(-90 50.5 118.8)">9</text>
<text x="54.4" y="118.8" transform="rotate(-90 54.4 118.8)">4</text>
<text x="63" y="114.3">6</text>
<text x="103" y="123.8">1</text>
<text x="255.7" y="122" transform="rotate(-90 255.7 122)">3</text>
<text x="103" y="126.4">2</text>
<text x="103" y="128.9">3</text>
<text x="103" y="131.4">4</text>
<text x="255.7" y="127.1" transform="rotate(-90 255.7 127.1)">1</text>
<text x="20.4" y="135.9">C</text>
<text x="211" y="134">1</text>
<text x="211" y="136.5">2</text>
<text x="230" y="136.5">9</text>
<text x="285.4" y="135.9">C</text>
<text x="211" y="139.1">3</text>
<text x="211" y="141.6">4</text>
<text x="230" y="141.6">6</text>
<text x="45.2" y="147.3">8</text>
<text x="63" y="147.3">1</text>
<text x="63" y="149.9">2</text>
<text x="215" y="148.7" transform="rotate(-90 215 148.7)">5</text>
<text x="218.8" y="148.7" transform="rotate(-90 218.8 148.7)">7</text>
<text x="222.6" y="148.7" transform="rotate(-90 222.6 148.7)">8</text>
<text x="45.2" y="152.4">5</text>
<text x="63" y="152.4">6</text>
<text x="50.5" y="156.9" transform="rotate(-90 50.5 156.9)">9</text>
<text x="54.4" y="156.9" transform="rotate(-90 54.4 156.9)">4</text>
<text x="20.4" y="185.9">D</text>
<text x="285.4" y="185.9">D</text>
<text x="45" y="199.9">1</text>
<text x="95" y="199.9">2</text>
<text x="145" y="199.9">3</text>
<text x="195" y="199.9">4</text>
<text x="245" y="199.9">5</text>
</g>
<g font-size="1.8" fill="#008484">
<text x="142.2" y="22.6">+5V</text>
<text x="33.3" y="29.5">J9</text>
<text x="92.4" y="28.9">TP17</text>
<text x="174.7" y="27.7">+5V</text>
<text x="204.8" y="27.6">TPS7A8701RT</text>
<text x="209.2" y="25.3">U13</text>
<text x="255.5" y="27">TP19</text>
<text x="262.5" y="29.5">R34</text>
<text x="268.6" y="27.7">+3.3V</text>
<text x="40.9" y="31.4">F2</text>
<text x="83.4" y="31.4">FB6</text>
<text x="96.2" y="34.6">TP18</text>
<text x="122.4" y="33.1">+12VA</text>
<text x="138.8" y="32.2">R33</text>
<text x="138.8" y="34.5">2K2</text>
<text x="180.2" y="34.7">C60</text>
<text x="201" y="32">IN1</text>
<text x="201" y="34.5">IN1</text>
<text x="215.9" y="34.5">OUT1</text>
<text x="215.9" y="32">OUT1</text>
<text x="232.6" y="34.7">R35</text>
<text x="240.3" y="33.8">C61</text>
<text x="248.7" y="30.8">TestPoint</text>
<text x="249.2" y="35.9">C59</text>
<text x="263" y="32">NP</text>
<text x="40.9" y="41.6">F1</text>
<text x="40.9" y="36.5">F3</text>
<text x="83.4" y="41.6">FB5</text>
<text x="83.4" y="36.5">FB7</text>
<text x="100" y="39.7">TP16</text>
<text x="122.6" y="37.8">-12VA</text>
<text x="140" y="40.9">D3</text>
<text x="201" y="39.6">EN1</text>
<text x="217.2" y="39.6">FB1</text>
<text x="232.7" y="37">33k2</text>
<text x="261.1" y="39.7">D7</text>
<text x="32.4" y="46" transform="rotate(-90 32.4 46)">Conn_01x06_Male</text>
<text x="41.5" y="47.3">P4SMA16A</text>
<text x="64.4" y="47.3">C63</text>
<text x="68.2" y="47.3">C64</text>
<text x="72" y="47.3">C62</text>
<text x="87.3" y="47.9">C66</text>
<text x="91.1" y="47.9">C67</text>
<text x="94.9" y="47.9">C65</text>
<text x="122.4" y="43.2">+5V</text>
<text x="144.9" y="46.5">LED_Small_ALT</text>
<text x="194" y="45.9">C68</text>
<text x="201" y="43.4">SS/CTRL1</text>
<text x="201" y="47.2">NR/SS1</text>
<text x="217.1" y="47.2">PG1</text>
<text x="232.6" y="43.6">R36</text>
<text x="232.7" y="45.9">10k7</text>
<text x="244.6" y="44.1">GND</text>
<text x="259.7" y="44.7">BAT54C</text>
<text x="268.9" y="42.2">+5V</text>
<text x="38" y="53">GND</text>
<text x="41" y="51.1">P4SMA6.8A</text>
<text x="41.5" y="49.2">P4SMA16A</text>
<text x="52.9" y="52.4">D5</text>
<text x="56.7" y="52.4">D4</text>
<text x="60.5" y="52.4">D6</text>
<text x="142.1" y="53">GND</text>
<text x="174.7" y="49.2">+5V</text>
<text x="184.2" y="50.4">GND</text>
<text x="201" y="53.6">IN2</text>
<text x="215.9" y="53.6">OUT2</text>
<text x="226" y="51.1">GND</text>
<text x="249.3" y="52.2">TestPoint</text>
<text x="262.5" y="51.1">R37</text>
<text x="263" y="53.6">NP</text>
<text x="268.8" y="49.2">+1V8</text>
<text x="50.7" y="57.4">GNDGNDGND</text>
<text x="66" y="57.4">GNDGNDGND</text>
<text x="88.8" y="56.8">GNDGNDGND</text>
<text x="114.9" y="54.9">GND</text>
<text x="180.2" y="56.3">C70</text>
<text x="201" y="56.1">IN2</text>
<text x="215.9" y="56.1">OUT2</text>
<text x="232.6" y="56.3">R39</text>
<text x="232.7" y="58.6">13k7</text>
<text x="240.3" y="55.4">C71</text>
<text x="247.9" y="59.4">C69</text>
<text x="256.8" y="58.6">TP20</text>
<text x="130.9" y="65.1">MountingHole_Pad</text>
<text x="201" y="61.2">EN2</text>
<text x="201" y="65">SS/CTRL2</text>
<text x="217.2" y="61.2">FB2</text>
<text x="244.6" y="65.7">GND</text>
<text x="130.6" y="68.9">MountingHole_Pad</text>
<text x="130.6" y="67">MountingHole_Pad</text>
<text x="194" y="67.5">C74</text>
<text x="201" y="68.8">NR/SS2</text>
<text x="217.1" y="68.8">PG2</text>
<text x="232.6" y="66.4">R42</text>
<text x="232.6" y="68.8">11k</text>
<text x="128.3" y="72">H1</text>
<text x="134.1" y="72">H2</text>
<text x="146.9" y="72">H3</text>
<text x="184.2" y="72">GND</text>
<text x="205.7" y="73.5" transform="rotate(-90 205.7 73.5)">GND</text>
<text x="212.1" y="73.5" transform="rotate(-90 212.1 73.5)">PW_PAD</text>
<text x="218.4" y="73.5" transform="rotate(-90 218.4 73.5)">GND</text>
<text x="130.6" y="82.2">MountingHole_Pad</text>
<text x="131.4" y="80.3">GND</text>
<text x="137.1" y="80.3">GND</text>
<text x="203.3" y="83.4">GND</text>
<text x="209.6" y="83.4">GND</text>
<text x="216" y="83.4">GND</text>
<text x="228.7" y="78.4">GND</text>
<text x="128.3" y="85.4">H4</text>
<text x="134.1" y="85.4">H5</text>
<text x="146.9" y="85.4">H6</text>
<text x="35.8" y="92.4">+12VA</text>
<text x="130.9" y="95.5">MountingHole_Pad</text>
<text x="131.4" y="93.6">GND</text>
<text x="137.1" y="93.6">GND</text>
<text x="202.2" y="93.6">+5V</text>
<text x="215.8" y="93.6">LT3042IMSE</text>
<text x="244.1" y="94.3">TP22</text>
<text x="260" y="94.9">R45</text>
<text x="270.5" y="93.1">+3.3VA</text>
<text x="53.6" y="100.6">R38</text>
<text x="54.1" y="98.7">NP</text>
<text x="83.5" y="100">TP21</text>
<text x="86.1" y="101.9">TestPoint</text>
<text x="130.6" y="97.5">MountingHole_Pad</text>
<text x="197.9" y="98.8">C77</text>
<text x="213" y="97.4">VIN</text>
<text x="213" y="99.9">VIN</text>
<text x="217.4" y="98.7">U15</text>
<text x="224.1" y="99.9">OUTS</text>
<text x="225.2" y="97.4">OUT</text>
<text x="232.8" y="96.2">TestPoint</text>
<text x="251.7" y="101.3">C78</text>
<text x="260.5" y="97.5">NP</text>
<text x="47.8" y="106.3">TPS7A4901DGN</text>
<text x="53" y="104">U14</text>
<text x="70.8" y="106.9">C72</text>
<text x="78.4" y="107">R41</text>
<text x="89.2" y="107">R40</text>
<text x="89.7" y="105.1">NP</text>
<text x="102.2" y="105.5">VAA</text>
<text x="213" y="102.5">EN/UV</text>
<text x="213" y="105">PG</text>
<text x="224.1" y="105">PGFB</text>
<text x="232.6" y="106.3">93.1k</text>
<text x="233.3" y="104.4">R47</text>
<text x="258.2" y="105">D8A</text>
<text x="258.3" y="107.4">BAV99</text>
<text x="47.2" y="110.1">VIN</text>
<text x="57.1" y="110.1">VOUT</text>
<text x="59.6" y="112.6">FB</text>
<text x="78.5" y="108.9">32k4</text>
<text x="87.2" y="110.7">C73</text>
<text x="207.5" y="110.7">2.55k</text>
<text x="215.9" y="109.2" transform="rotate(-90 215.9 109.2)">ILIM</text>
<text x="219.7" y="109.2" transform="rotate(-90 219.7 109.2)">SET</text>
<text x="223.5" y="109.2" transform="rotate(-90 223.5 109.2)">GND</text>
<text x="227.3" y="109.2" transform="rotate(-90 227.3 109.2)">PWP</text>
<text x="233.4" y="112.8">R49</text>
<text x="40.9" y="118.3">C75</text>
<text x="47.2" y="115.2">EN</text>
<text x="51.4" y="116.8" transform="rotate(-90 51.4 116.8)">PAD</text>
<text x="55.2" y="116.8" transform="rotate(-90 55.2 116.8)">GND</text>
<text x="56.6" y="115.2">NR/SS</text>
<text x="59.3" y="119.6">C76</text>
<text x="71.9" y="116.6">R43</text>
<text x="72" y="118.9">10k</text>
<text x="82.6" y="119.6">GND</text>
<text x="207.9" y="115.1">R50</text>
<text x="209.8" y="119">R52</text>
<text x="221.9" y="118.4">C83</text>
<text x="233.7" y="115.1">10k</text>
<text x="266" y="116.8" transform="rotate(-90 266 116.8)">+5V</text>
<text x="104.4" y="122.2">J10</text>
<text x="209.1" y="120.9">33.2k</text>
<text x="221.3" y="120.9">22uF/6v3</text>
<text x="258" y="125.9">BAV99</text>
<text x="258.1" y="123.6">D35A</text>
<text x="35" y="129.8">-12VA</text>
<text x="36.3" y="127.2">GND</text>
<text x="49" y="127.2">GNDGND</text>
<text x="62.9" y="127.2">GND GND</text>
<text x="98.3" y="128.6" transform="rotate(-90 98.3 128.6)">GND</text>
<text x="202.6" y="128">+5V</text>
<text x="215.8" y="131.1">LT3042IMSE</text>
<text x="239" y="129.8">TP24</text>
<text x="271.3" y="130.5">+2V5</text>
<text x="54.1" y="136.8">NP</text>
<text x="111.2" y="134.5" transform="rotate(-90 111.2 134.5)">Conn_01x04_Female</text>
<text x="197.9" y="136.3">C84</text>
<text x="213" y="134.9">VIN</text>
<text x="213" y="137.4">VIN</text>
<text x="217.4" y="136.2">U17</text>
<text x="224.1" y="137.4">OUTS</text>
<text x="225.2" y="134.9">OUT</text>
<text x="229.5" y="134">10 TestPoint</text>
<text x="260" y="132.4">R53</text>
<text x="260.5" y="134.9">NP</text>
<text x="53" y="142.1">U16</text>
<text x="53.6" y="138.7">R44</text>
<text x="83.5" y="138.1">TP23</text>
<text x="86.1" y="140">TestPoint</text>
<text x="89.7" y="143.2">NP</text>
<text x="101" y="143.6">VEE</text>
<text x="213" y="139.9">EN/UV</text>
<text x="213" y="142.5">PG</text>
<text x="224.1" y="142.5">PGFB</text>
<text x="232.6" y="143.8">68.1k</text>
<text x="233.3" y="141.9">R54</text>
<text x="250.5" y="138.7">C85</text>
<text x="47.2" y="148.2">VIN</text>
<text x="48.5" y="144.4">TPS7A3001DG</text>
<text x="57.1" y="148.2">VOUT</text>
<text x="70.8" y="145">C79</text>
<text x="78.3" y="145.8">R48</text>
<text x="78.4" y="148.1">32k4</text>
<text x="89.2" y="145.1">R46</text>
<text x="207.5" y="148.1">2.55k</text>
<text x="215.9" y="146.7" transform="rotate(-90 215.9 146.7)">ILIM</text>
<text x="219.7" y="146.7" transform="rotate(-90 219.7 146.7)">SET</text>
<text x="223.5" y="146.7" transform="rotate(-90 223.5 146.7)">GND</text>
<text x="227.3" y="146.7" transform="rotate(-90 227.3 146.7)">PWP</text>
<text x="233.4" y="149.6">R55</text>
<text x="47.2" y="153.3">EN</text>
<text x="51.4" y="154.9" transform="rotate(-90 51.4 154.9)">PAD</text>
<text x="55.2" y="154.9" transform="rotate(-90 55.2 154.9)">GND</text>
<text x="56.6" y="153.3">NR/SS</text>
<text x="59.6" y="150.7">FB</text>
<text x="71.9" y="154.7">R51</text>
<text x="87.2" y="150">C80</text>
<text x="207.9" y="152.6">R56</text>
<text x="221.9" y="155.9">C86</text>
<text x="233.7" y="151.9">10k</text>
<text x="40.9" y="156.4">C81</text>
<text x="58.1" y="157.7">C82</text>
<text x="72" y="157">10k</text>
<text x="82.6" y="157.7">GND</text>
<text x="209.1" y="158.4">24.9k</text>
<text x="209.8" y="156.5">R57</text>
<text x="221.3" y="158.4">22uF/6v3</text>
<text x="36.3" y="165.3">GND</text>
<text x="49" y="165.3">GNDGND</text>
<text x="62.9" y="165.3">GND GND</text>
</g>
<g font-size="1.8" fill="#0000c2">
<text x="32.4" y="24.1">POWER SUPPLY INPUT</text>
<text x="32.4" y="26">+/- 12Vdc , +5Vdc</text>
<text x="147.3" y="40">POWER LED</text>
<text x="147.3" y="41.9">(RED)</text>
<text x="47" y="95.2">INPUT AMPLIFIER POSITIVE SUPPLY +2..12V</text>
<text x="170.2" y="117.5">I_limit=125/R_ILIM=50mA</text>
<text x="170.2" y="119.4">Vout= RSET.100e-6=3.32V</text>
<text x="170.2" y="121.3">PGFB=0,3.(1+Rh/Rl)</text>
<text x="43.8" y="133.3">INPUT AMPLIFIER NEGATIVE SUPPLY -2..12V</text>
<text x="170.2" y="150.5">I_limit=125/R_ILIM=50mA</text>
<text x="170.2" y="152.4">Vout= RSET.100e-6=2.49V</text>
<text x="170.2" y="154.3">PGFB=0,3.(1+Rh/Rl)</text>
<text x="73" y="161.9">Tstart(ms)= 1.4 x Cnr(nF)</text>
<text x="73" y="164.5">R_upper = 10K x ((Vout/1.18) -1 )</text>
</g>
<g font-size="1.8" fill="#008400">
<text x="226.4" y="111.7" transform="rotate(-90 226.4 111.7)">11</text>
<text x="226.4" y="149.2" transform="rotate(-90 226.4 149.2)">11</text>
</g>
<g font-size="1.2" fill="#008484">
<text x="235.3" y="30.4">10nF/25V X7R</text>
<text x="175.7" y="38.2">22uF/16V X7R</text>
<text x="248" y="37.6">22uF/16V X7R</text>
<text x="77.7" y="50.9">1uF/25V X7R</text>
<text x="77.7" y="52.8">1uF/25V X7R</text>
<text x="101.2" y="50.3">1uF/25V X7R</text>
<text x="101.2" y="52.2">1uF/25V X7R</text>
<text x="190.7" y="49.5">1uF/25V X7R</text>
<text x="235.3" y="52">10nF/25V X7R</text>
<text x="77.7" y="54.7">1uF/25V X7R</text>
<text x="101.2" y="54.1">1uF/25V X7R</text>
<text x="175.7" y="59.8">22uF/16V X7R</text>
<text x="248" y="61.1">22uF/16V X7R</text>
<text x="190.7" y="71.1">1uF/25V X7R</text>
<text x="68.2" y="103.5">10nF/25V X7R</text>
<text x="193.4" y="102.3">22uF/16V X7R</text>
<text x="86.1" y="113">22uF/25V X7R</text>
<text x="39.8" y="120.6">22uF/25V X7R</text>
<text x="55.5" y="121.9">10nF/25V X7R</text>
<text x="68.2" y="141.6">10nF/25V X7R</text>
<text x="193.4" y="139.8">22uF/16V X7R</text>
<text x="86.1" y="152.4">22uF/25V X7R</text>
<text x="39.8" y="158.7">22uF/25V X7R</text>
<text x="55.5" y="160">10nF/25V X7R</text>
</g>
<g font-size="1.1" fill="#008484">
<text x="78.9" y="29.3">600/100M</text>
<text x="44.6" y="30.5">200mA</text>
<text x="44.6" y="35.6">200mA</text>
<text x="78.9" y="34.3">600/100M</text>
<text x="106.9" y="35.6">PWR_FLAG</text>
<text x="106.9" y="30.5">PWR_FLAG</text>
<text x="267.5" y="34.9">PWR_FLAG</text>
<text x="44.6" y="40.7">500mA</text>
<text x="78.9" y="39.4">600/100M</text>
<text x="106.9" y="40.7">PWR_FLAG</text>
<text x="117.7" y="47.7">PWR_FLAG</text>
<text x="267.5" y="56.5">PWR_FLAG</text>
<text x="94.2" y="101.6">PWR_FLAG</text>
<text x="242.1" y="98.5">22uF/16V X7R</text>
<text x="270.1" y="100.3">PWR_FLAG</text>
<text x="202.7" y="106.7">GND</text>
<text x="202.3" y="113.2" transform="rotate(-90 202.3 113.2)">GND</text>
<text x="223.6" y="115.6">GND</text>
<text x="249" y="114.3">GND</text>
<text x="237.6" y="121.3">GND</text>
<text x="270.1" y="137.7">PWR_FLAG</text>
<text x="251.6" y="143.6">22uF/16V X7R</text>
<text x="94.2" y="146">PWR_FLAG</text>
<text x="202.7" y="144.2">GND</text>
<text x="202.3" y="150.6" transform="rotate(-90 202.3 150.6)">GND</text>
<text x="223.6" y="153.1">GND</text>
<text x="248.4" y="151.8">GND</text>
<text x="237.6" y="158.2">GND</text>
</g>
<g font-size="1.1" fill="#0000c2">
<text x="231.8" y="109.2">0.3V@3.1V</text>
<text x="231.1" y="146.1">0.3V@2.34V</text>
</g>
</svg>
